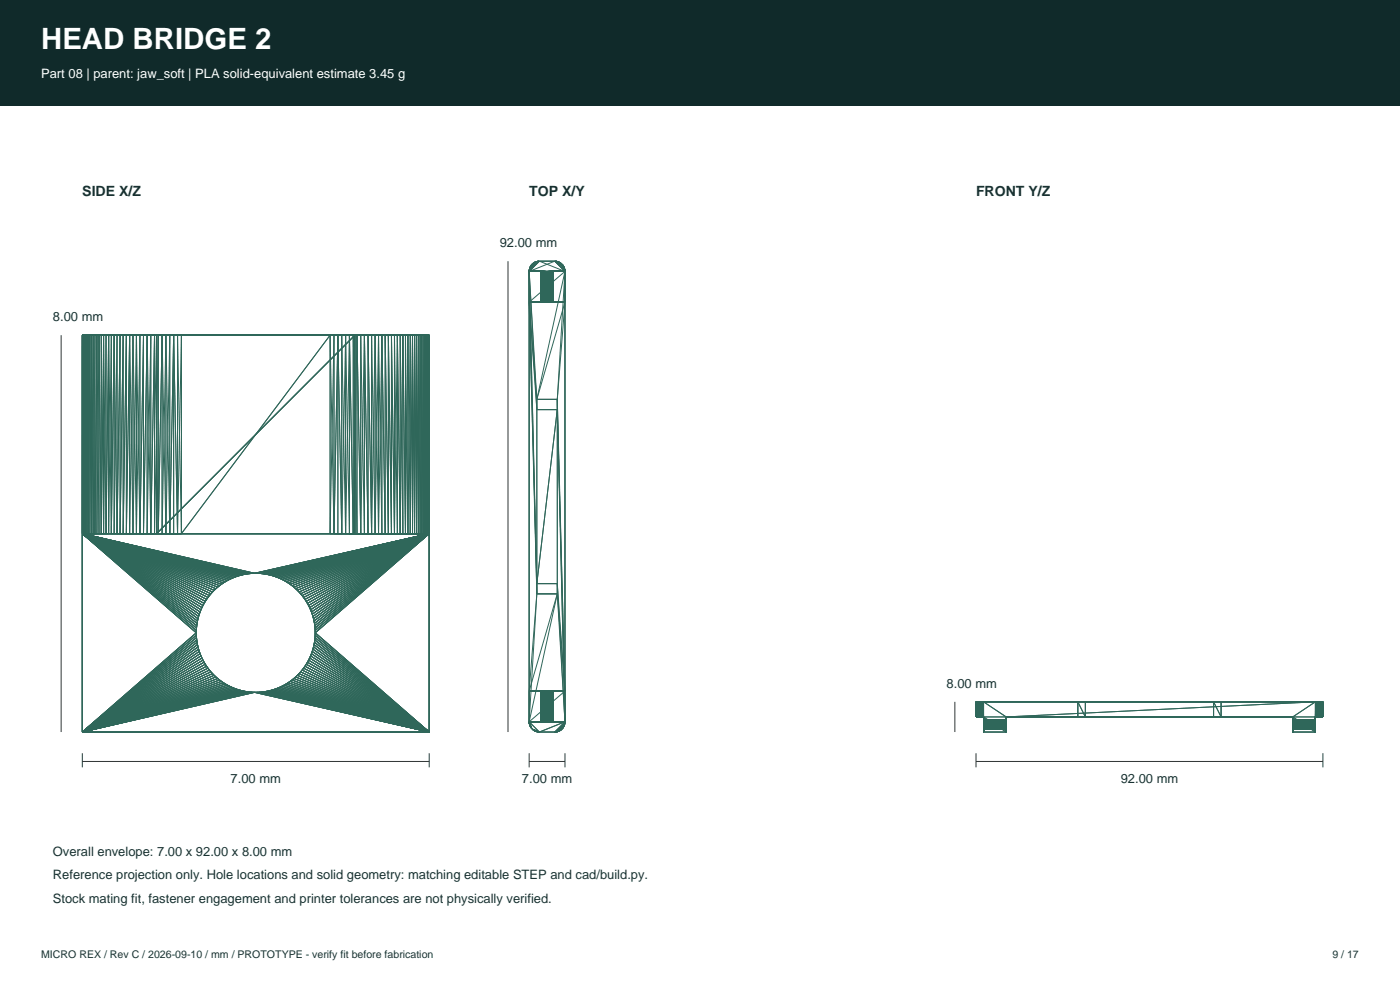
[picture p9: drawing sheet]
<svg xmlns="http://www.w3.org/2000/svg" width="420mm" height="297mm" viewBox="0 0 420 297" stroke-linecap="round" stroke-linejoin="round" font-family="sans-serif">
<path d="M0 0h420v31.8h-420z" fill-rule="evenodd" fill="#102a2a"/>
<g fill="none" stroke="#2f675a" stroke-width=".3">
<path d="M159.1 80l-.1 .1M159.2 79.7l-.2 .4M159.2 79.7l-.4 1.2M159.2 79.7l-.5 1.6M159.2 79.7l-.1 .1M159.3 79.6l-.3 .5M159.3 79.6l-.1 .1M159.3 79.6l-.4 .9M159.3 79.5v.1M159.6 79.3l-.3 .2M159.6 79.3l-.3 .3M159.6 79.3l-.1 .1"/>
<path d="M159.6 79.3l-.4 .4M159.6 79.3l-.9 2M159.6 79.2v.1M159.6 79.2l-.3 .4M159.8 79l-.2 .3M159.8 79l-.5 .6M159.8 79l-1.1 2.3M159.8 79l-.9 1.5M159.8 79l-.2 .2M160 78.9l-1.3 2.4M160 78.9l-.2 .1M160.1 78.8l-.1 .1"/>
<path d="M160.2 78.7l-.4 .3M160.2 78.7l-.1 .1M160.2 78.7l-.2 .2M160.4 78.6l-.3 .2M160.4 78.6l-1.7 2.7M160.4 78.6l-.4 .3M160.5 78.6h-.1M160.6 78.5l-.2 .1M160.6 78.5l-.4 .2M160.8 78.5l-2.1 2.8M160.8 78.5l-.6 .2M160.8 78.5h-.2"/>
<path d="M160.8 78.5l-.4 .1M160.8 78.5l-1 .5M160.9 78.4l-.5 .2M160.9 78.4l-.1 .1M160.9 78.4l-2.2 2.9M161.1 78.4h-.2M161.1 78.4l-.3 .1M161.1 78.4h-.1M161.1 78.4l-2.4 2.9M161.5 78.3h-.2M161.5 78.3l-.4 .1M161.6 78.3h-.1"/>
<path d="M161.6 78.3l-.5 .1M161.6 78.3l-2.9 3M161.7 78.3h-.1M161.7 78.3l-.6 .1M161.7 78.3l-.9 .2M161.7 78.3l-3 3M161.7 78.3h-.2M161.8 78.3h4.6M161.8 78.3h-.1M161.8 78.3l-3.1 3M161.8 78.3h-.2M161.8 78.3l7.7 3"/>
<path d="M166.4 78.3h.4M166.4 78.3h.1M166.4 78.3l3.1 3M166.4 78.3l2.7 1.5M166.4 78.3l3 2.2M166.4 78.3l2.6 1.3M166.4 78.3l-7.7 3M166.5 78.3l.6 .1M166.5 78.3l1.5 .4M166.5 78.3h.3M166.5 78.3l3 3M166.8 78.3l1.2 .4"/>
<path d="M166.8 78.3l.7 .2M166.8 78.3l2.2 1.3M166.8 78.3l.9 .3M166.8 78.3l1.7 .8M166.8 78.3l.3 .1M166.8 78.3l.8 .2M166.8 78.3h.2M166.8 78.3l1.8 .9M166.8 78.3l1.4 .6M166.8 78.3l1.5 .6M167 78.3l.1 .1M167.1 78.4l.9 .3"/>
<path d="M167.1 78.4l.4 .1M167.3 78.4l.2 .1M167.4 78.4l.1 .1M167.5 78.5h.1M167.5 78.5l.5 .2M167.6 78.5l.1 .1M167.7 78.6l.3 .1M168 78.7l.1 .1M168 78.7l.2 .2M168 78.7l.3 .2M168 78.7l.4 .3M168 78.7l1.5 2.6"/>
<path d="M168.2 78.9h.1M168.3 78.9l.1 .1M168.3 78.9l.2 .2M168.4 79l1.1 2.3M168.4 79l.1 .1M168.4 79l.2 .2M168.5 79.1l.1 .1M168.6 79.2l.4 .4M168.6 79.2l.1 .1M168.6 79.2l.9 2.1M168.7 79.3l.3 .4M168.7 79.3l.3 .3"/>
<path d="M168.7 79.3l.8 2M168.7 79.3l.1 .1M168.9 79.5l.1 .1M169 79.6v.1M169 79.6l.1 .2M169 79.7l.2 .4M169 79.7l.1 .1M169 79.7l.5 1.6M169.1 79.8l.3 .7M169.1 79.8l.1 .3M169.2 80v.1M169.2 80l.2 .5"/>
<path d="M169.2 80l.1 .2M158.7 90.5h10.8M158.7 81.3h10.8M158.7 81.3v135M158.7 90.5l2.4 84.4M158.7 90.5l2.4 29.2M158.7 81.3l2.4 96.7M158.7 90.5l2.4 87.5M158.7 81.3l2.4 38.4M158.7 81.3l2.4 93.6M158.7 81.3l2.4 41.5M158.7 90.5l2.4 32.3"/>
<path d="M158.8 81l-.1 .3M158.8 80.9l-.1 .4M158.8 80.7v.2M158.8 80.6v.1M158.8 80.6l-.1 .7M158.8 80.6v.3M158.9 80.5l-.2 .8M158.9 80.5l-.1 .2M158.9 80.5l-.1 .1M158.9 80.3v.1M159 80.1l-.1 .2M159 80.1l-.2 .8"/>
<path d="M159 80.1l-.2 .6M162.3 81.3v9.2M162.5 81.3l-.1 9.2zM162.6 90.5v-9.2v9.2M162.6 81.3v9.2M162.6 81.3l.1 9.2M162.7 81.3l.1 9.2M162.7 81.3v9.2M162.8 81.3v9.2v-9.2M162.8 81.3l.1 9.2M162.8 81.3v9.2M162.9 81.3l.1 9.2"/>
<path d="M163.1 81.3v9.2M163.1 81.3v9.2l.1-9.2M163.1 81.3l-.1 9.2M163.1 81.3l.1 9.2v-9.2M163.2 81.3v9.2M163.4 81.3v9.2M163.4 81.3l-.1 9.2M163.5 81.3l-.1 9.2M163.5 81.3l.1 9.2M163.6 90.5v-9.2v9.2M163.6 81.3v9.2M163.6 81.3l.1 9.2v-9.2"/>
<path d="M163.7 81.3l.2 9.2M163.7 81.3l-.1 9.2M163.9 81.3v9.2M163.9 81.3l.1 9.2M164 90.5v-9.2l.1 9.2M164.1 81.3v9.2M164.1 81.3l.1 9.2M164.1 81.3l-.1 9.2M164.2 81.3l-.1 9.2M164.2 81.3v9.2M164.2 81.3l.1 9.2v-9.2M164.3 81.3l.1 9.2"/>
<path d="M164.3 81.3l-.1 9.2M164.4 81.3v9.2M164.4 81.3l.1 9.2v-9.2M164.4 81.3v9.2l.1-9.2M164.5 81.3l.1 9.2M164.6 90.5l.1-9.2v9.2M164.7 81.3v9.2M164.7 81.3l.1 9.2M164.8 90.5l.1-9.2v9.2M164.8 81.3v9.2M164.8 81.3l.1 9.2M164.8 81.3l-.1 9.2"/>
<path d="M164.9 81.3v9.2M164.9 81.3l.1 9.2M165 90.5v-9.2l.1 9.2M165.1 81.3v9.2M165.1 81.3l-.1 9.2M165.2 90.5v-9.2v9.2M165.2 81.3v9.2M165.3 81.3l.2 9.2M165.3 81.3l-.1 9.2M165.3 81.3v9.2M165.5 81.3v9.2M165.6 81.3v9.2"/>
<path d="M165.6 81.3v9.2zM165.8 81.3l-.1 9.2M165.9 81.3v9.2M169.2 80.1l.2 .4M169.2 80.1l.1 .1M169.2 80.1l.3 1.2M169.3 80.2l.1 .3M169.3 80.3l.1 .2M169.3 80.4l.1 .1M169.4 80.5l.1 .6M169.4 80.5v.1M169.4 80.5l.1 .8"/>
<path d="M169.4 80.6l.1 .5M169.4 80.6l.1 .7M169.4 80.9l.1 .2M169.5 81v.1M169.5 81.1v.2M169.5 81.3v135M169.5 90.5l-2.3 29.2M169.5 81.3l-8.4 38.4M169.5 81.3l-10.8 9.2M169.5 90.5l-8.4 29.2M169.5 81.3l-2.3 38.4M24.7 100.5l.1 59.4 .1-59.4v59.4l.2-59.4v59.4l.2-59.4v59.4l.2-59.4v59.4l.3-59.4v59.4l.3-59.4"/>
<path d="M26.1 100.5v59.4l.4-59.4v59.4M26.1 100.5l.4 59.4M27 100.5v59.4l.4-59.4M27 100.5l-.5 59.4M27 100.5l.4 59.4M27.4 100.5l.5 59.4M27.4 100.5v59.4M27.9 100.5v59.4M27.9 100.5l-.5 59.4M27.9 100.5l.6 59.4M29.1 100.5l.6 59.4v-59.4M29.1 100.5v59.4l.6-59.4"/>
<path d="M29.1 100.5l-.6 59.4M29.7 100.5l.7 59.4M31.1 100.5l-.7 59.4M31.1 100.5l.7 59.4M31.1 100.5v59.4M32.6 100.5v59.4l.8-59.4v59.4M32.6 100.5l-.8 59.4M32.6 100.5l.8 59.4M34.2 100.5v59.4l.9-59.4v59.4M34.2 100.5l-.8 59.4M34.2 100.5l.9 59.4M38.9 100.5l-1 59.4v-59.4l-.9 59.4v-59.4l-1 59.4v-59.4l-.9 59.4"/>
<path d="M38.9 100.5v59.4l1-59.4M38.9 100.5l1 59.4M39.9 100.5l1 59.4M39.9 100.5v59.4M40.9 100.5l-1 59.4M40.9 100.5l1.1 59.4M40.9 100.5v59.4M44.1 100.5v59.4l1.1-59.4v59.4M44.1 100.5l-1.1 59.4v-59.4l-1 59.4M44.1 100.5l1.1 59.4M46.4 100.5l-1.2 59.4M46.4 100.5v59.4l1.1-59.4v59.4"/>
<path d="M46.4 100.5l1.1 59.4M47 100.5v59.4l59.5-59.4v59.4M48.6 100.5l-1.1 59.4M48.6 100.5v59.4l1.2-59.4M48.6 100.5l1.2 59.4M49.8 100.5v59.4M49.8 100.5l1.1 59.4M52.1 100.5l-1.2 59.4M52.1 100.5l1.2 59.4M52.1 100.5v59.4M99 100.5v59.4l1.2-59.4v59.4M99 100.5l-44.6 59.4"/>
<path d="M99 100.5l1.2 59.4M101.4 100.5l1.1 59.4M101.4 100.5v59.4M101.4 100.5l-1.2 59.4M103.7 100.5l-1.2 59.4M103.7 100.5v59.4M103.7 100.5l1.1 59.4v-59.4M104.8 100.5l-1.1 59.4M104.8 100.5l1.2 59.4M107.1 100.5v59.4l-1.1-59.4v59.4M107.1 100.5l1.1 59.4M107.1 100.5l-1.1 59.4"/>
<path d="M109.3 100.5l1.1 59.4v-59.4l1.1 59.4M109.3 100.5v59.4l-1.1-59.4v59.4M109.3 100.5l-1.1 59.4M112.5 100.5l-1 59.4M112.5 100.5v59.4M112.5 100.5l1.1 59.4M113.6 100.5v59.4M113.6 100.5l1 59.4v-59.4M113.6 100.5l-1.1 59.4M114.6 100.5l.9 59.4v-59.4l1 59.4v-59.4l.9 59.4v-59.4l.9 59.4M114.6 100.5l-1 59.4M119.2 100.5l-.9 59.4"/>
<path d="M119.2 100.5v59.4l-.9-59.4v59.4M119.2 100.5l.9 59.4M120.9 100.5v59.4l-.8-59.4v59.4M120.9 100.5l.7 59.4M120.9 100.5l-.8 59.4M122.4 100.5l.7 59.4M122.4 100.5l-.8 59.4M122.4 100.5v59.4M123.8 100.5v59.4l.6-59.4M123.8 100.5l.6 59.4v-59.4M123.8 100.5l-.7 59.4M124.4 100.5l.6 59.4"/>
<path d="M125.5 100.5v59.4M125.5 100.5l.5 59.4M125.5 100.5l-.5 59.4M126 100.5l.5 59.4v-59.4M126 100.5v59.4M126 100.5l-.5 59.4M126.5 100.5l-.5 59.4M126.5 100.5l.4 59.4M127.3 100.5l.3 59.4v-59.4l.3 59.4v-59.4l.3 59.4v-59.4l.2 59.4v-59.4l.2 59.4 .1-59.4v59.4M127.3 100.5v59.4l-.4-59.4v59.4M127.3 100.5l-.4 59.4M161.1 119.7v58.3"/>
<path d="M161.1 119.7h6.1M167.2 119.7v58.3M167.2 119.7l2.3 87.4M167.2 119.7l2.3 96.6M161.1 122.8h6.1M167.2 122.8l-6.1 52.1M167.2 122.8l2.3 93.5M24.7 159.9h104.1M24.7 159.9l51.7 11.9M24.7 159.9l40.6 16.1M24.7 159.9l48.9 12.2M24.7 159.9l44.8 13.4"/>
<path d="M24.7 159.9l47.5 12.5M24.7 159.9l36.2 21.6M24.7 159.9l34.7 25.5M24.7 159.9l42.3 14.8M24.7 159.9l38.1 18.6M24.7 159.9l39 17.5M24.7 159.9l41.1 15.6M24.7 159.9l34.2 28.3M24.7 159.9l34.2 29.8M24.7 159.9l45.4 13.2M24.7 159.9l49.6 12.1M24.7 159.9l34.9 24.9"/>
<path d="M24.7 159.9l36.5 20.9M24.7 159.9l35.3 23.5M24.7 159.9l39.5 17M24.7 159.9l34.3 27.6M24.7 159.9l48.2 12.3M24.7 159.9l41.7 15.2M24.7 159.9l38.6 18M24.7 159.9l34.2 29M24.7 159.9l50.3 12M24.7 159.9l46.1 12.9M24.7 159.9l36.9 20.3M24.7 159.9l35.1 24.2"/>
<path d="M24.7 159.9l40.1 16.5M24.7 159.9l34.4 26.9M24.7 159.9l46.8 12.7M24.7 159.9l37.3 19.7M24.7 159.9l34.5 26.2M24.7 159.9l42.9 14.4M24.7 159.9l37.7 19.2M24.7 159.9l35.6 22.8M24.7 159.9l43.5 14.1M24.7 159.9l35.9 22.2M24.7 159.9l51 11.9M24.7 159.9l44.2 13.7"/>
<path d="M27.9 159.9l.6-59.4v59.4M30.4 159.9v-59.4l.7 59.4M31.1 159.9l.7-59.4v59.4M40.9 159.9l1.1-59.4v59.4M49.8 159.9l1.1-59.4v59.4M53.3 159.9v-59.4l1.1 59.4M53.3 159.9l1.1-59.4v59.4M102.5 159.9v-59.4l1.2 59.4M111.5 159.9v-59.4l1 59.4M121.6 159.9v-59.4l.8 59.4M122.4 159.9l.7-59.4v59.4M125 159.9v-59.4l.5 59.4"/>
<path d="M128.8 159.9l-41.2 15.6M128.8 159.9l-35.6 22.8M128.8 159.9l-38.2 18.6M128.8 159.9l-47.5 12.5M128.8 159.9l-36.9 20.3M128.8 159.9l-34.5 26.9M128.8 159.9l-34.2 29M128.8 159.9l-34.6 26.2M128.8 159.9l-43.6 14.1M128.8 159.9l-34.2 29.8M128.8 159.9l-41.8 15.2M128.8 159.9l-35.9 22.2"/>
<path d="M128.8 159.9l-37.3 19.7M128.8 159.9l-50.3 12M128.8 159.9l-48.2 12.3M128.8 159.9l-51 11.9M128.8 159.9l-34.3 28.3M128.8 159.9l-42.3 14.8M128.8 159.9l-48.9 12.2M128.8 159.9l-40.1 16.5M128.8 159.9l-46.2 12.9M128.8 159.9l-36.2 21.6M128.8 159.9l-34.4 27.6M128.8 159.9l-40.6 16.1"/>
<path d="M128.8 159.9l-42.9 14.4M128.8 159.9l-36.6 20.9M128.8 159.9l-46.8 12.7M128.8 159.9l-49.6 12.1M128.8 159.9l-35.4 23.5M128.8 159.9l-52.4 11.9M128.8 159.9l-39.1 17.5M128.8 159.9l-44.8 13.4M128.8 159.9l-39.6 17M128.8 159.9l-45.5 13.2M128.8 159.9l-34.9 24.9M128.8 159.9l-35.1 24.2"/>
<path d="M128.8 159.9l-38.6 18M128.8 159.9l-44.2 13.7M128.8 159.9l-34.7 25.5M128.8 159.9l-37.7 19.2M128.8 159.9l-51.7 11.9M62 179.6l-.4 .6M62.4 179.1l-.4 .5M62.8 178.5l-.4 .6M63.3 177.9l-.5 .6M63.7 177.4l-.4 .5M64.2 176.9l-.5 .5M64.8 176.4l-.6 .5"/>
<path d="M65.3 176l-.5 .4M65.8 175.5l-.5 .5M66.4 175.1l-.6 .4M67 174.7l-.6 .4M67.6 174.3l-.6 .4M68.2 174l-.6 .3M68.9 173.6l-.7 .4M69.5 173.3l-.6 .3M70.1 173.1l-.6 .2M70.8 172.8l-.7 .3M71.5 172.6l-.7 .2M72.2 172.4l-.7 .2"/>
<path d="M72.9 172.2l-.7 .2M73.6 172.1l-.7 .1M74.3 172l-.7 .1M75 171.9l-.7 .1M75.7 171.8l-.7 .1M76.4 171.8h.7M76.4 171.8h-.7M77.1 171.8h.7M77.8 171.8l.7 .1M78.5 171.9l.7 .1M79.2 172l.7 .1M79.9 172.1l.7 .1"/>
<path d="M80.6 172.2l.7 .2M81.3 172.4l.7 .2M82 172.6l.6 .2M82.6 172.8l.7 .3M83.3 173.1l.7 .2M84 173.3l.6 .3M84.6 173.6l.6 .4M85.2 174l.7 .3M85.9 174.3l.6 .4M86.5 174.7l.5 .4M87 175.1l.6 .4M87.6 175.5l.6 .5"/>
<path d="M88.2 176l.5 .4M88.7 176.4l.5 .5M89.2 176.9l.5 .5M89.7 177.4l.5 .5M90.2 177.9l.4 .6M90.6 178.5l.5 .6M91.1 179.1l.4 .5M91.5 179.6l.4 .6M161.1 178l-2.4 38.3M161.1 178h6.1M161.1 174.9h6.1M161.1 178l-2.4 29.1"/>
<path d="M167.2 178l-8.5 38.3M167.2 178l-8.5 29.1M167.2 178l2.3 29.1M167.2 178l2.3 38.3M167.2 174.9l2.3 32.2M167.2 174.9l2.3 41.4M58.9 189.7v.7M58.9 189.7l-34.2 29.7M58.9 190.4v.7M58.9 188.9v.8M58.9 190.4l-34.2 29M58.9 188.2v.7"/>
<path d="M58.9 191.1l.1 .7M58.9 191.1l-34.2 28.3M59 191.8l-34.3 27.6M59 187.5l-.1 .7M59 191.8l.1 .7M59.1 192.5l-34.4 26.9M59.1 186.8l-.1 .7M59.1 192.5l.1 .7M59.2 186.1l-.1 .7M59.2 193.2l.2 .7M59.2 193.2l-34.5 26.2M59.4 193.9l.2 .7"/>
<path d="M59.4 185.4l-.2 .7M59.4 193.9l-34.7 25.5M59.6 194.6l.2 .6M59.6 194.6l-34.9 24.8M59.6 184.8l-.2 .6M59.8 195.2l.2 .7M59.8 195.2l-35.1 24.2M59.8 184.1l-.2 .7M60 195.9l-35.3 23.5M60 195.9l.3 .7M60 183.4l-.2 .7M60.3 196.6l-35.6 22.8"/>
<path d="M60.3 196.6l.3 .6M60.3 182.7l-.3 .7M60.6 197.2l.3 .6M60.6 182.1l-.3 .6M60.6 197.2l-35.9 22.2M60.9 181.5l-.3 .6M60.9 197.8l.3 .7M60.9 197.8l-36.2 21.6M61.2 180.8l-.3 .7M61.2 198.5l.4 .6M61.2 198.5l-36.5 20.9M61.6 199.1l.4 .6"/>
<path d="M61.6 180.2l-.4 .6M61.6 199.1l-36.9 20.3M62 199.7l-37.3 19.7M62 199.7l.4 .6M91.5 199.7l-.4 .6M91.5 199.7l37.3 19.7M91.9 199.1l36.9 20.3M91.9 199.1l-.4 .6M91.9 180.2l.3 .6M92.2 198.5l-.3 .6M92.2 180.8l.4 .7M92.2 198.5l36.6 20.9"/>
<path d="M92.6 197.8l-.4 .7M92.6 181.5l.3 .6M92.6 197.8l36.2 21.6M92.9 197.2l35.9 22.2M92.9 197.2l-.3 .6M92.9 182.1l.3 .6M93.2 182.7l.2 .7M93.2 196.6l-.3 .6M93.2 196.6l35.6 22.8M93.4 195.9l35.4 23.5M93.4 195.9l-.2 .7M93.4 183.4l.3 .7"/>
<path d="M93.7 195.2l35.1 24.2M93.7 195.2l-.3 .7M93.7 184.1l.2 .7M93.9 184.8l.2 .6M93.9 194.6l-.2 .6M93.9 194.6l34.9 24.8M94.1 193.9l-.2 .7M94.1 193.9l34.7 25.5M94.1 185.4l.1 .7M94.2 193.2l-.1 .7M94.2 186.1l.1 .7M94.2 193.2l34.6 26.2"/>
<path d="M94.3 186.8l.1 .7M94.3 192.5l34.5 26.9M94.3 192.5l-.1 .7M94.4 191.8l-.1 .7M94.4 187.5l.1 .7M94.4 191.8l34.4 27.6M94.5 188.2l.1 .7M94.5 191.1l-.1 .7M94.5 191.1l34.3 28.3M94.6 190.4l34.2 29M94.6 190.4l-.1 .7M94.6 188.9v.8"/>
<path d="M94.6 189.7v.7M94.6 189.7l34.2 29.7M24.7 219.4v-118.9h104.1v118.9M24.7 219.4h104.1M62.4 200.3l.4 .5M62.4 200.3l-37.7 19.1M62.8 200.8l.5 .6M62.8 200.8l-38.1 18.6M63.3 201.4l.4 .5M63.3 201.4l-38.6 18M63.7 201.9l-39 17.5M63.7 201.9l.5 .5"/>
<path d="M64.2 202.4l-39.5 17M64.2 202.4l.6 .5M64.8 202.9l.5 .4M64.8 202.9l-40.1 16.5M65.3 203.3l.5 .5M65.3 203.3l-40.6 16.1M65.8 203.8l.6 .4M65.8 203.8l-41.1 15.6M66.4 204.2l-41.7 15.2M66.4 204.2l.6 .4M67 204.6l-42.3 14.8M67 204.6l.6 .4"/>
<path d="M67.6 205l-42.9 14.4M67.6 205l.6 .3M68.2 205.3l.7 .4M68.2 205.3l-43.5 14.1M68.9 205.7l.6 .3M68.9 205.7l-44.2 13.7M69.5 206l-44.8 13.4M69.5 206l.6 .2M70.1 206.2l-45.4 13.2M70.1 206.2l.7 .3M70.8 206.5l-46.1 12.9M70.8 206.5l.7 .2"/>
<path d="M71.5 206.7l.7 .2M71.5 206.7l-46.8 12.7M72.2 206.9l.7 .2M72.2 206.9l-47.5 12.5M72.9 207.1l.7 .1M72.9 207.1l-48.2 12.3M73.6 207.2l-48.9 12.2M73.6 207.2l.7 .1M74.3 207.3l-49.6 12.1M74.3 207.3l.7 .1M75 207.4l.7 .1M75 207.4l-50.3 12"/>
<path d="M75.7 207.5l-51 11.9M75.7 207.5h.7M76.4 207.5l52.4 11.9M76.4 207.5h.7M76.4 207.5l-51.7 11.9M77.1 207.5l51.7 11.9M77.8 207.5h-.7M77.8 207.5l51 11.9M78.5 207.4l-.7 .1M78.5 207.4l50.3 12M79.2 207.3l49.6 12.1M79.2 207.3l-.7 .1"/>
<path d="M79.9 207.2l-.7 .1M79.9 207.2l48.9 12.2M80.6 207.1l-.7 .1M80.6 207.1l48.2 12.3M81.3 206.9l-.7 .2M81.3 206.9l47.5 12.5M82 206.7l46.8 12.7M82 206.7l-.7 .2M82.6 206.5l-.6 .2M82.6 206.5l46.2 12.9M83.3 206.2l-.7 .3M83.3 206.2l45.5 13.2"/>
<path d="M84 206l44.8 13.4M84 206l-.7 .2M84.6 205.7l44.2 13.7M84.6 205.7l-.6 .3M85.2 205.3l-.6 .4M85.2 205.3l43.6 14.1M85.9 205l42.9 14.4M85.9 205l-.7 .3M86.5 204.6l-.6 .4M86.5 204.6l42.3 14.8M87 204.2l-.5 .4M87 204.2l41.8 15.2"/>
<path d="M87.6 203.8l-.6 .4M87.6 203.8l41.2 15.6M88.2 203.3l-.6 .5M88.2 203.3l40.6 16.1M88.7 202.9l-.5 .4M88.7 202.9l40.1 16.5M89.2 202.4l-.5 .5M89.2 202.4l39.6 17M89.7 201.9l-.5 .5M89.7 201.9l39.1 17.5M90.2 201.4l-.5 .5M90.2 201.4l38.6 18"/>
<path d="M90.6 200.8l-.4 .6M90.6 200.8l38.2 18.6M91.1 200.3l-.5 .5M91.1 200.3l37.7 19.1M158.7 216.3h10.8M158.7 207.1h10.8M158.7 216.3l.6 1.7M158.7 216.3l.1 .3M158.7 216.3l.9 2.2M158.7 216.3l.3 1.2M158.7 216.3l.1 .5M158.7 216.3l3.1 3.1"/>
<path d="M158.7 216.3l.6 1.8M158.7 216.3l.1 .7M158.7 216.3l.9 2.1M158.7 216.3l.8 2M158.7 216.3l.2 1M158.7 216.3l.2 1.1M158.7 216.3l.4 1.5M158.8 216.6v.4M158.8 216.6l.1 .6M158.8 216.6l.5 1.4M158.8 216.6l.2 .9M158.8 216.6l.1 .8"/>
<path d="M158.8 216.6l.5 1.5M158.8 216.6l.7 1.7M158.8 216.6l.6 1.6M158.8 216.6l.4 1.3M158.8 216.6l.8 1.8M158.8 216.6l.3 1.1M158.8 217l.1 .3M158.8 217l.1 .2M158.9 217.2v.1M158.9 217.3v.1M158.9 217.4l.1 .1M159 217.5v.1"/>
<path d="M159 217.5l.1 .2M159 217.5l.1 .3M159.1 217.7v.1M159.1 217.7l.1 .2M159.1 217.8l.1 .1M159.1 217.8l.2 .2M159.2 217.9l.1 .1M159.3 218v.1M159.3 218.1l.1 .1M159.3 218.1l.2 .2M159.4 218.2l.1 .1M159.5 218.3l.1 .1"/>
<path d="M159.6 218.4v.1M159.6 218.4l2.2 1M159.6 218.5l2.2 .9M159.6 218.5l.1 .1M159.7 218.6l.1 .1M159.7 218.6l2.1 .8M159.8 218.7l.6 .4M159.8 218.7l2 .7M159.8 218.7h.1M159.8 218.7l1.2 .6M159.9 218.7l.1 .1M159.9 218.7l.5 .4"/>
<path d="M159.9 218.7l1.1 .6M160 218.8l1 .5M160 218.8l.4 .3M160 218.8l.1 .1M160 218.8l.6 .4M160.1 218.9l.5 .3M160.1 218.9l.3 .2M160.1 218.9h.1M160.3 219l.2 .1M160.4 219.1l1.4 .3M160.5 219.1l.7 .2M160.5 219.1l.5 .2"/>
<path d="M160.5 219.1l.1 .1M160.5 219.1l1.3 .3M160.6 219.2h.2M160.6 219.2l.4 .1M160.9 219.2l.1 .1M161 219.3l.8 .1M161 219.3h.1M161 219.3h.2M161 219.3l.5 .1M161.1 219.3h.1M161.1 219.3l.4 .1M161.2 219.3l.6 .1"/>
<path d="M161.2 219.3l.3 .1M161.3 219.4h.5M161.5 219.4h.3M161.8 219.4h4.6M162.3 207.1v9.2M162.5 207.1l-.1 9.2zM162.6 207.1v9.2v-9.2M162.6 207.1v9.2M162.6 207.1l.1 9.2M162.7 207.1l.1 9.2v-9.2M162.7 207.1v9.2M162.8 207.1l.1 9.2"/>
<path d="M162.8 207.1l-.1 9.2M162.9 216.3v-9.2v9.2M162.9 216.3v-9.2l.1 9.2M163.1 207.1l-.1 9.2M163.1 207.1v9.2l.1-9.2M163.1 207.1l.1 9.2v-9.2M163.2 207.1v9.2M163.4 207.1v9.2M163.4 207.1l.1 9.2v-9.2M163.4 207.1l-.1 9.2M163.4 207.1v9.2l.1-9.2M163.5 207.1l.1 9.2"/>
<path d="M163.6 216.3v-9.2v9.2M163.6 207.1l.1 9.2v-9.2M163.6 207.1v9.2M163.7 207.1l.2 9.2M163.7 207.1l-.1 9.2M163.9 207.1v9.2M163.9 207.1l.1 9.2M164 216.3v-9.2l.1 9.2M164.1 207.1v9.2M164.1 207.1l-.1 9.2M164.1 207.1l.1 9.2M164.2 207.1v9.2"/>
<path d="M164.2 207.1l-.1 9.2M164.2 207.1l.1 9.2v-9.2M164.3 207.1l-.1 9.2M164.3 207.1l.1 9.2M164.4 207.1v9.2M164.4 207.1l.1 9.2v-9.2M164.4 207.1v9.2l.1-9.2M164.5 207.1l.1 9.2M164.6 216.3v-9.2l.1 9.2M164.7 207.1v9.2M164.7 207.1l.1 9.2M164.8 207.1l-.1 9.2"/>
<path d="M164.8 216.3l.1-9.2v9.2M164.8 207.1v9.2M164.8 207.1l.1 9.2M164.9 207.1v9.2M164.9 207.1l.1 9.2M165 216.3v-9.2l.1 9.2M165.1 207.1v9.2M165.1 207.1l-.1 9.2M165.1 216.3l.1-9.2v9.2M165.2 207.1v9.2M165.3 207.1l.1 9.2v-9.2l.1 9.2 .1-9.2M165.3 207.1v9.2"/>
<path d="M165.3 207.1l-.1 9.2M165.5 207.1v9.2v-9.2M165.5 207.1l.1 9.2M165.6 207.1l.1 9.2zM165.8 207.1l-.1 9.2M165.9 207.1v9.2M166.5 219.4h-.1M166.8 219.4h-.1M166.8 219.4h-.4M166.9 219.4h-.5M166.9 219.4h-.1M167 219.3l-.1 .1"/>
<path d="M167 219.3l-.2 .1M167 219.3l-.6 .1M167.3 219.3h-.3M167.3 219.3l-.4 .1M167.4 219.2l-.5 .2M167.4 219.2l-1 .2M167.6 219.2l-.3 .1M167.6 219.2l-.6 .1M167.6 219.2h-.2M167.7 219.1l-.1 .1M167.7 219.1l-.7 .2M167.7 219.1l-.3 .1"/>
<path d="M167.8 219.1h-.1M167.8 219.1l-1.4 .3M167.9 219l-1.5 .4M167.9 219l-.1 .1M168.1 218.9l-1.1 .4M168.1 218.9h-.1M168.1 218.9l-.3 .2M168.1 218.9l-.4 .2M168.2 218.8l-.2 .1M168.2 218.8l-1.2 .5M168.3 218.7l-.1 .1M168.4 218.7l-.4 .2"/>
<path d="M168.4 218.7l-.5 .3M168.4 218.7l-.2 .1M168.5 218.6l-.3 .2M168.5 218.6l-.6 .4M168.6 218.5l-.7 .5M168.6 218.5l-.1 .1M168.6 218.5l-2.2 .9M168.7 218.4l-2.3 1M168.7 218.4l-1.7 .9M168.7 218.4l-.5 .4M168.7 218.4l-.1 .1M168.7 218.4l-.2 .2"/>
<path d="M168.8 218.3l-.1 .1M168.8 218.3l-2.4 1.1M168.8 218.2v.1M168.8 218.2l-.1 .2M168.9 218.1l-.1 .1M168.9 218.1l-.1 .2M169 218l-.3 .4M169 218l-.1 .1M169 218l-2 1.3M169 218l-.2 .2M169.1 217.8l-2.1 1.5M169.2 217.7l-.1 .1"/>
<path d="M169.2 217.7l-.4 .6M169.2 217.6l-.4 .7M169.2 217.6v.1M169.2 217.6l-.1 .2M169.2 217.6l-2.2 1.7M169.3 217.5l-.1 .1M169.3 217.5l-.5 .8M169.3 217.5l-2.3 1.8M169.3 217.4l-2.9 2M169.3 217.4v.1M169.3 217.4l-.5 .9M169.3 217.4l-2.3 1.9"/>
<path d="M169.3 217.3v.1M169.3 217.3l-2.3 2M169.4 217.2l-.1 .1M169.4 217v.2M169.4 217l-2.4 2.3M169.4 216.9v.3M169.4 216.9l-.1 .4M169.4 216.9l-.1 .5M169.4 216.8v.1M169.4 216.8l-2.4 2.5M169.4 216.8v.2M169.5 216.7l-.1 .2"/>
<path d="M169.5 216.6l-.1 .3M169.5 216.6v.1M169.5 216.6l-.2 .8M169.5 216.3l-.2 1.1M169.5 216.3l-7.7 3.1M169.5 216.3v.4M169.5 216.3l-3.1 3.1M169.5 216.3l-2.5 3M169.5 216.3v.3M169.5 216.3l-.1 .5M169.5 207.1l-10.8 9.2M292.8 210.3h104.1"/>
<path d="M292.8 210.3v4.6h104.1v-4.6M292.8 210.3v4.6l.1-4.6 .1 4.6M293.1 210.3l-.1 4.6M293.1 210.3v4.6l.1-4.6 .1 4.6M293.1 210.3v4.6M293.2 210.3v4.6M293.3 210.3v4.6M293.4 210.3l-.1 4.6M293.4 210.3v4.6M293.4 210.3l.1 4.6M293.5 210.3v4.6M293.5 210.3l.1 4.6"/>
<path d="M293.6 210.3v4.6M293.7 210.3v4.6l.1-4.6 .1 4.6v-4.6l.1 4.6M293.7 210.3l-.1 4.6M293.7 210.3v4.6M294 210.3v4.6M294.2 210.3l-.2 4.6M294.2 210.3v4.6M294.2 210.3l.1 4.6M294.3 210.3v4.6M294.4 210.3l.1 4.6v-4.6v4.6v-4.6l.1 4.6v-4.6l.1 4.6v-4.6l.1 4.6v-4.6l.2 4.6v-4.6l.1 4.6 6.8 4.5M294.4 210.3v4.6M294.4 210.3l-.1 4.6"/>
<path d="M295.1 218h6.8l-6.8 .1h6.8h-6.8l6.8 .1h-6.8l6.8 .2h-6.8h6.8h-6.8M295.1 215.9l6.8 .1M295.1 216.4l6.8 .1M295.1 218.2h6.8M295.1 216.9l6.8 .1M295.1 215.8h6.8M295.1 216h6.8M295.1 216.7h6.8M295.1 216.1h6.8M295.1 216l6.8 .1M295.1 217.8h6.8M295.1 217h6.8"/>
<path d="M295.1 217.6l6.8 .1M295.1 216.2l6.8 .1M295.1 217.9l6.8 .1-6.8-.1M295.1 217.2h6.8M295.1 217.3h6.8M295.1 216.8h6.8M295.1 216.4h6.8M295.1 216.7l6.8 .1M295.1 217.6h6.8M295.1 217.5h6.8M295.1 216.1l6.8 .1h-6.8M295.1 217.3l6.8 .1"/>
<path d="M295.1 217.2l6.8 .1M301.9 214.9l-6.8-4.6v9.1h6.8M301.9 216.3h-6.8l6.8 .1M301.9 214.9v4.5M301.9 217.4h-6.8l6.8 .2M301.9 217.1h-6.8l6.8 .1M301.9 216l-6.8 .1M301.9 215.9l-6.8 .1M301.9 216.6l-6.8 .1M301.9 216.5h-6.8l6.8 .2M301.9 217.4l-6.8 .2M301.9 216.4l-6.8 .1h6.8"/>
<path d="M301.9 217.1l-6.8 .1M301.9 216.7l-6.8 .1h6.8M301.9 216.2h-6.8M301.9 217.3h-6.8h6.8M301.9 217.2l-6.8 .1M301.9 217.6l-6.8 .1h6.8M301.9 216.9h-6.8M301.9 217.7h-6.8l6.8 .1M301.9 217.9l-6.8 .1M301.9 216.3l-6.8 .1M301.9 217.7l-6.8 .1M301.9 215.9h-6.8"/>
<path d="M325.6 210.3v4.6l-2.3-4.6v4.6M366.3 210.3v4.6l-2.2-4.6v4.6M387.8 214.9v4.5h6.8M387.8 218h6.8l-6.8 .1h6.8h-6.8l6.8 .1h-6.8l6.8 .2h-6.8h6.8h-6.8M387.8 215.8l6.8 .2zM387.8 214.9l6.8 4.5M387.8 218.2h6.8M387.8 216.5l6.8 .1M387.8 215.8h6.8M387.8 217.8l6.8 .1M387.8 216.7h6.8M387.8 216.1h6.8"/>
<path d="M387.8 216.4l6.8 .1h-6.8M387.8 217.7h6.8M387.8 217.2l6.8 .2M387.8 216.1l6.8 .1h-6.8M387.8 217.2h6.8M387.8 217.6l6.8 .1h-6.8M387.8 217.8h6.8M387.8 216.2l6.8 .1M387.8 216.7l6.8 .2M387.8 216.4h6.8M387.8 217.6h6.8M387.8 217.9l6.8 .1-6.8-.1"/>
<path d="M387.8 216h6.8M394.6 216.3h-6.8l6.8 .1M394.6 210.3v9.1M394.6 217.1h-6.8l6.8 .1M394.6 216.9l-6.8 .1h6.8M394.6 217.4h-6.8l6.8 .2M394.6 217.7h-6.8l6.8 .1M394.6 216.2h-6.8M394.6 216.5h-6.8l6.8 .2M394.6 217.6l-6.8 .1M394.6 216.9h-6.8l6.8 .1M394.6 217.9l-6.8 .1"/>
<path d="M394.6 217.1l-6.8 .1M394.6 216h-6.8l6.8 .1M394.6 210.3l-6.8 4.6M394.6 216.7l-6.8 .1h6.8M394.6 217.7l-6.8 .1M394.6 217.4l-6.8 .2M394.6 217.2l-6.8 .1h6.8M394.6 216.6l-6.8 .1M394.6 216l-6.8 .1M394.6 216.4l-6.8 .1M394.6 216.3l-6.8 .1M394.6 210.3l-92.7 4.6"/>
<path d="M395.6 210.3v4.6v-4.6l-.1 4.6v-4.6l-.1 4.6v-4.6l-.1 4.6v-4.6l-.1 4.6v-4.6l-.1 4.6v-4.6v4.6v-4.6l-.1 4.6v-4.6l-.1 4.6v-4.6l-.1 4.6v-4.6l-.2 4.6M395.6 210.3v4.6M395.6 210.3l.1 4.6M395.7 210.3v4.6M395.8 210.3l.2 4.6M395.8 210.3l-.1 4.6M395.8 210.3v4.6M396 210.3v4.6M396.1 210.3v4.6M396.4 210.3v4.6M396.5 210.3l-.1 4.6v-4.6l-.1 4.6v-4.6l-.1 4.6-.1-4.6-.1 4.6M396.5 210.3v4.6"/>
<path d="M396.5 210.3l.1 4.6M396.6 210.3v4.6M396.9 210.3l-.1 4.6v-4.6l-.1 4.6v-4.6l-.1 4.6"/>
</g>
<path d="M152.4 78.3v141.1M18.3 100.5v118.9M286.5 210.3v9.1M24.7 228.2h104.1M24.7 225.7v4.3M128.8 225.7v4.3M158.7 228.2h10.8M158.7 225.7v4.3M169.5 225.7v4.3M292.8 228.2h104.1M292.8 225.7v4.3M396.9 225.7v4.3" fill="none" stroke="#333" stroke-width=".3"/>
<text font-size="8.8" fill="#fff" x="12.3" y="14.8">HEAD BRIDGE 2</text>
<g font-size="4.2" fill="#1a3333">
<text x="24.7" y="58.9">SIDE X/Z</text>
<text x="158.7" y="58.9">TOP X/Y</text>
<text x="292.8" y="58.9">FRONT Y/Z</text>
</g>
<text font-size="3.9" fill="#fff" x="12.3" y="23.3">Part 08 | parent: jaw_soft | PLA solid-equivalent estimate 3.45 g</text>
<g font-size="3.9" fill="#1a3333">
<text x="149.9" y="74">92.00 mm</text>
<text x="15.9" y="96.2">8.00 mm</text>
<text x="284" y="206.1">8.00 mm</text>
<text x="69.2" y="234.6">7.00 mm</text>
<text x="156.6" y="234.6">7.00 mm</text>
<text x="336.2" y="234.6">92.00 mm</text>
<text x="15.9" y="256.4">Overall envelope: 7.00 x 92.00 x 8.00 mm</text>
<text x="15.9" y="263.5">Reference projection only. Hole locations and solid geometry: matching editable STEP and cad/build.py.</text>
<text x="15.9" y="270.5">Stock mating fit, fastener engagement and printer tolerances are not physically verified.</text>
</g>
<g font-size="3.2" fill="#1a3333">
<text x="12.3" y="287.1">MICRO REX / Rev C / 2026-09-10 / mm / PROTOTYPE - verify fit before fabrication</text>
<text x="399.7" y="287.1">9 / 17</text>
</g>
</svg>
